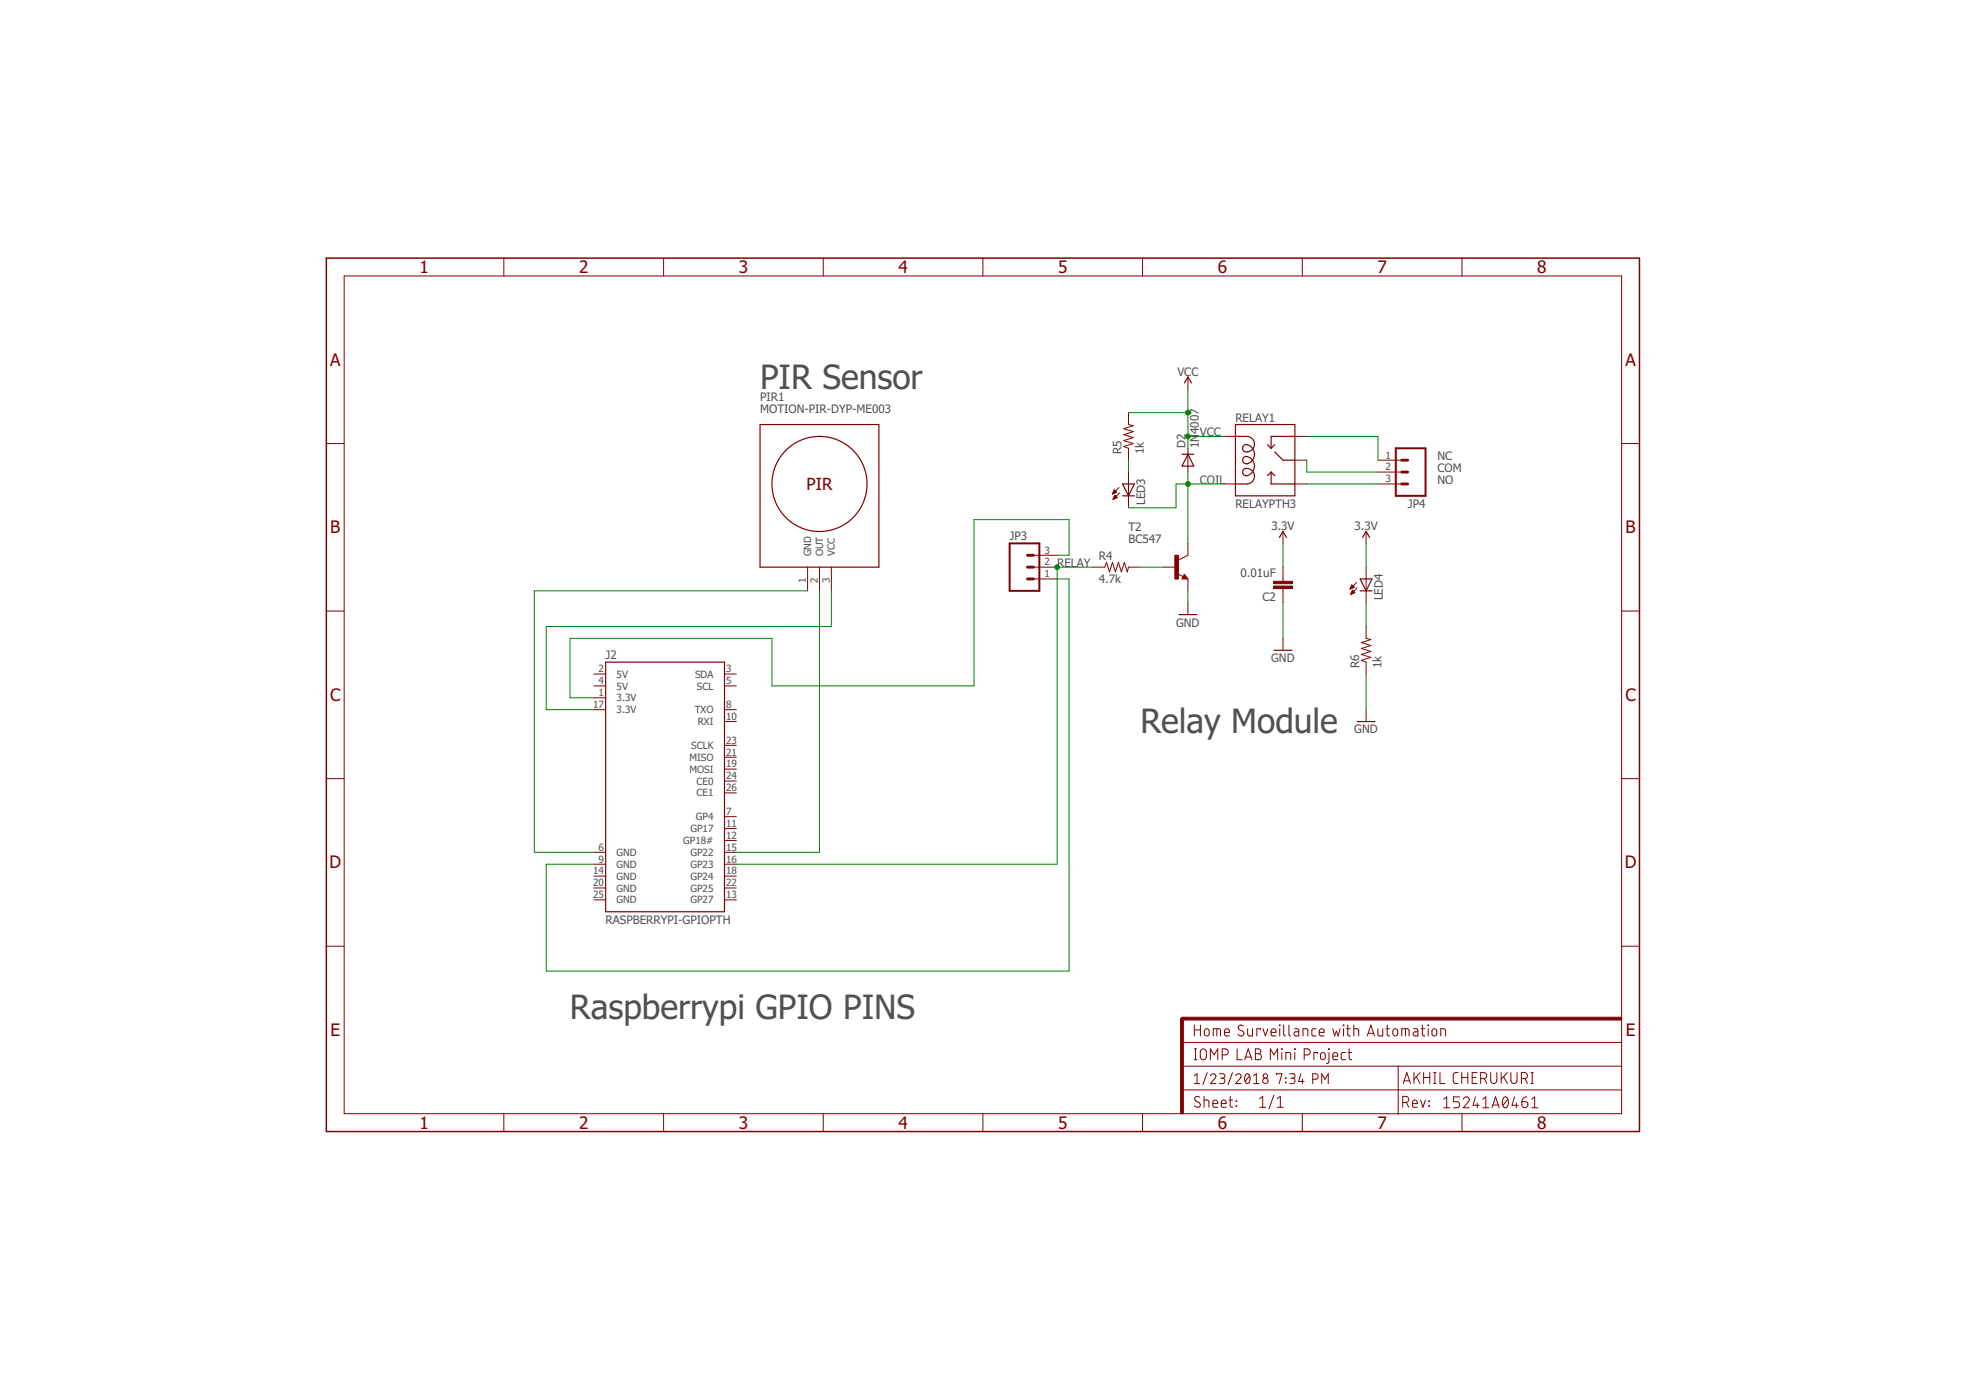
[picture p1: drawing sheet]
<svg xmlns="http://www.w3.org/2000/svg" width="420mm" height="297mm" viewBox="0 0 420 297" stroke-linecap="round" stroke-linejoin="round" font-family="sans-serif">
<g fill="#800000" stroke="#800000" stroke-width=".21">
<path d="M252.3 217.7h.6v20.3h-.6z"/>
<path d="M252.6 217.4h94v.6h-94z"/>
<path d="M251.1 118.7h.7v5h-.7z"/>
<path d="M272.2 125.2h4v.6h-4z"/>
<path d="M272.2 124.2h4v.5h-4z"/>
</g>
<g fill="none" stroke="#800000" stroke-width=".21">
<path d="M73.6 59h273v179h-273zM107.7 55.2v3.8M141.8 55.2v3.8M175.9 55.2v3.8M210.1 55.2v3.8M244.2 55.2v3.8M278.3 55.2v3.8M312.4 55.2v3.8M69.7 94.8h3.9M241.2 88.2v2.5l1 .3-2 .6 2 .6-2 .7 2 .6-2 .6 2 .7-2 .6 1 .4v2.5M253.9 80.6v2.5M253.9 95.8v5.1"/>
<path d="M261.5 93.3h2.5M276.7 98.3h2.6M276.7 93.3h2.6M294.5 98.3h5.1M346.6 94.8h3.8M220.9 118.7h5M237.8 105.5h.2M237.8 105.3h.5M237.9 105.2h.7M237.9 106.7h.1M237.9 105.1h.6M237.9 106.6h.4"/>
<path d="M238 105h.4M238 106.4h.5M238 104.9h.3M238 106.3h.7M238.1 104.7h.1M238.1 106.2h.5M238.1 104.7l.5 .5-.9 .4zM238.1 106.1h.4M238.2 105.9h.2M238.3 105.8l.5 .5-.9 .4zM239.1 104.2l-1.4 1.4M239.3 105.3l-1.4 1.4"/>
<path d="M241.2 100.9v7.6M253.9 116.1v2.6l-2.1 1M261.5 103.4h2.5M274.2 113.6v2.5M276.7 103.4h2.6M292 113.6v2.5M294.5 103.4h5.1M294.5 100.9h5.1M69.7 130.6h3.9M172.6 121.2v5.1M175.1 121.2v5.1M177.7 121.2v5.1"/>
<path d="M220.9 123.7h5M220.9 121.2h5M233.6 121.2h2.5l.4-1 .6 2 .6-2 .7 2 .6-2 .6 2 .7-2 .6 2 .3-1h2.5M248.8 121.2h2.5M251.6 122.6l1.3 .6M253.1 122.7l.8 1h-1.3zM253.9 123.7v2.6M253.9 128.8v2.5M274.2 121.2v3M274.2 125.8v3M274.2 136.4v2.6M288.5 125.8h.1"/>
<path d="M288.6 125.7h.3M288.6 125.6h.6M288.7 125.5h.7M288.7 126.9h.2M288.8 125.4h.5M288.8 126.8h.4M288.8 126.7h.7M288.8 125.2h.4M288.9 125.1h.1M288.9 126.6h.6M288.9 125l.5 .5-.9 .4zM288.9 126.4h.4"/>
<path d="M289 126.3h.2M289 126.2h.1M289 126.1l.5 .5-.9 .4zM289.9 124.5l-1.4 1.4M290 125.6l-1.4 1.4M292 121.2v7.6M292 133.9v2.5l1 .3-2.1 .6 2.1 .6-2.1 .7 2.1 .6-2.1 .6 2.1 .7-2.1 .6 1.1 .4v2.5M346.6 130.6h3.8M126.9 149.1h2.5M126.9 144h2.5M126.9 146.6h2.5M126.9 151.7h2.5"/>
<path d="M154.8 144h2.6M154.8 146.6h2.6M154.8 151.7h2.6M154.8 159.3h2.6M154.8 154.2h2.6M292 151.7v2.5M69.7 166.4h3.9M154.8 174.5h2.6M154.8 177.1h2.6M154.8 164.4h2.6M154.8 161.8h2.6M154.8 169.4h2.6"/>
<path d="M154.8 166.9h2.6M154.8 179.6h2.6M346.6 166.4h3.8M126.9 184.7h2.5M126.9 192.3h2.5M126.9 182.1h2.5M126.9 189.8h2.5M126.9 187.2h2.5M154.8 184.7h2.6M154.8 192.3h2.6M154.8 182.1h2.6M154.8 189.8h2.6"/>
<path d="M154.8 187.2h2.6M69.7 202.2h3.9M255.2 219.1v2.3M256.5 219.1v2.3M257.6 219.9l.4-.1a.92 .92 0 0 1 .2 1.5l-.4 .1a.92 .92 0 0 1-.2-1.5zM260.1 219.8v1.6M265.7 219.2a.58 .58 0 0 0-.8-.1 .58 .58 0 0 0 0 .9l.7 .4a.58 .58 0 0 1 .1 .9 .58 .58 0 0 1-.9-.1l-.2-.1M266.6 219.8v1.2l.2 .3 .2 .1h.7v-1.6M269.9 219.8l.5 1.6 .6-1.6M273.4 219.1l.2 .1zM273.5 219.8v1.6M274.3 219.1v1.9l.2 .3 .2 .1"/>
<path d="M275.5 219.1v2l.3 .3M276.6 219.8l.7 .1 .3 .3v1.2h-.6a.44 .44 0 0 1-.5-.5 .44 .44 0 0 1 .5-.4h.6M281.3 219.8l-.7 .1-.2 .3 .1 1.1 .8 .1M284.8 219.8l.4 1.6 .4-1.1 .4 1.1 .4-1.6M287.1 219.1l.1 .1zM287.1 219.8v1.6M287.8 219.8h.8M288 219.1l.1 2 .5 .3M289.3 219.8l1 .1 .1 1.5M289.3 219.1v2.3M294.5 219.8v1.2l.1 .3 .3 .1h.6v-1.6M296.2 219.8h.8"/>
<path d="M296.5 219.1v2l.5 .3M300.4 219.8v1.6M302.1 219.8l.7 .1 .2 .2v1.3h-.6a.44 .44 0 0 1-.4-.5 .44 .44 0 0 1 .4-.4h.6M303.7 219.8h.8M304 219.1v2l.5 .3M305.2 219.1l.1 .1zM305.2 219.8v1.6M346.6 202.2h3.8M107.7 238v3.8M141.8 238v3.8M175.9 238v3.8M210.1 238v3.8"/>
<path d="M244.2 238v3.8M252.6 232.9h94M252.6 227.8h94M252.6 222.8h94M255.2 229.9l.6-.5v2.2M255.2 231.6h1.2M255.2 226.5h.6M255.2 224.1h.6M255.2 220.1h1.3M255.5 224.1v2.4M256.4 234.5a.58 .58 0 0 0-.9-.1 .58 .58 0 0 0 .1 .9l.7 .3a.59 .59 0 0 1 0 .9 .59 .59 0 0 1-.8 0l-.3-.2M256.6 224.4a.64 .64 0 0 1 .8-.2 .64 .64 0 0 1 .4 .6v1a.65 .65 0 0 1-.6 .7 .65 .65 0 0 1-.7-.7z"/>
<path d="M257.3 235.1l.9 .1 .2 1.4M257.3 234.3v2.3M258 229.2l-.9 2.6M258.7 229.9a.58 .58 0 0 1 .8-.4 .58 .58 0 0 1 .2 .9l-1 1.2h1.2M258.7 226.5v-2.4l.8 1.3 .7-1.3v2.4M259.2 235.8h1a.55 .55 0 0 0-.3-.7 .55 .55 0 0 0-.7 .5l.1 .9 .9 .1M259.3 221.4v-1.6l1.4 .1 .1 1.5M260.6 229.4h.7a.48 .48 0 0 1 .5 .5 .48 .48 0 0 1-.5 .5h-.5M261 235.8h1a.54 .54 0 0 0-.3-.7 .54 .54 0 0 0-.7 .5l.1 .9 .9 .1M261.2 225.4h.7a.65 .65 0 0 0 .6-.6 .65 .65 0 0 0-.6-.7h-.7v2.4M261.2 230.4a.58 .58 0 0 1 .6 .6 .58 .58 0 0 1-.6 .6h-.6M261.7 220.6h1a.55 .55 0 0 0-.3-.7 .55 .55 0 0 0-.7 .4l.1 1 .9 .1"/>
<path d="M262.7 235.1h.7M262.9 234.3v1.9l.1 .3 .4 .1M263.4 229.2l-1 2.6M264.1 229.9a.58 .58 0 0 1 .8-.4 .58 .58 0 0 1 .2 .9l-1 1.2h1.1M264.2 235.3l.1 .1zM264.2 236.3l.1 .1zM264.4 224.1v2.4h1M266 226.5l.8-2.4 .7 2.4M266.2 225.9h1.2M266.3 229.6l.1-.1a.87 .87 0 0 1 .7 1.3 .6 .6 0 0 1-.5 .8 .6 .6 0 0 1-.6-.8v-.5zM267 229.9l-.9 1.2M267.9 231.6h1.2"/>
<path d="M267.9 229.9l.6-.5v2.2M268.3 224.1h.6a.52 .52 0 0 1 .6 .6 .52 .52 0 0 1-.6 .5 .65 .65 0 0 1 .7 .6 .65 .65 0 0 1-.7 .7h-.6zM268.3 225.2h.6M269.2 234.8l.7-.5v2.3M269.2 236.6h1.3M269.4 220.1v-.3h-.8v1.6M271.5 226.5v-2.4l.8 1.3 .7-1.3v2.4M271.7 220.6h1a.55 .55 0 0 0-.4-.7 .55 .55 0 0 0-.6 .4l.1 1 .9 .1M272.2 234l-1 2.9M272.8 229.7v-.3h1.2l-.6 2.2M273 236.6h1.3M273 234.8l.6-.5v2.3"/>
<path d="M273.9 224.1l.1 .2zM273.9 224.9v1.6M274.7 230.3l.1 .1zM274.7 231.3l.1 .1zM274.8 226.5v-1.6l.9 .1 .1 1.5M275.6 229.4h.7a.48 .48 0 0 1 .5 .5 .48 .48 0 0 1-.5 .5h-.5M276.2 230.4a.58 .58 0 0 1 .6 .6 .58 .58 0 0 1-.6 .6h-.6M276.6 224.1l.2 .2zM276.7 224.9v1.6M278 229.4l-.5 1.7h1.2M278.3 238v3.8M278.3 230.6v1"/>
<path d="M278.5 221.4v-1.6l.9 .1 .1 1.5M278.7 225.4h.7a.65 .65 0 0 0 .6-.6 .65 .65 0 0 0-.6-.7h-.7v2.4M280.5 230.6h.6a.59 .59 0 0 0 .6-.6 .59 .59 0 0 0-.6-.6h-.6v2.2M281.6 225.2v-.3h-.8v1.6M281.9 220.6h1.1a.55 .55 0 0 0-.4-.7 .55 .55 0 0 0-.7 .4l.2 1 .9 .1M282.3 225.1l.3-.2 .5 .2 .1 .9a.52 .52 0 0 1-.5 .5 .52 .52 0 0 1-.5-.5zM282.5 231.6v-2.2l.7 1.2 .7-1.2v2.2M284 224.1l.1 .2zM284 224.9v2l-.1 .2-.4 .1M284.8 225.7h1.1a.55 .55 0 0 0-.4-.8 .55 .55 0 0 0-.7 .5l.1 1 1 .1M287.5 224.9h-.6l-.3 .4 .1 1.1 .8 .1M288.1 224.9h.8"/>
<path d="M288.3 224.1v2l.2 .3 .4 .1M292.2 221.4l.8-2.3 .8 2.3M292.4 220.8h1.2M297.8 220l.5-.2a.92 .92 0 0 1 .1 1.5l-.3 .1-.3-.2-.1-.3zM298.8 227.8v10.3M299.6 221.4v-1.6l1.4 .1 .1 1.5M299.8 235.6h.6a.65 .65 0 0 0 .7-.7 .65 .65 0 0 0-.7-.6h-.6v2.3M299.9 231.5l.8-2.3 .7 2.3M300.1 231h1.1M300.6 235.6l.5 1M301.9 235.8h1a.54 .54 0 0 0-.4-.7 .54 .54 0 0 0-.6 .5l.1 .9 .9 .1M302.2 229.2v2.3"/>
<path d="M302.7 230.1l.8 1.4M303.5 229.2l-1.3 1.4M303.6 235.1l.5 1.5 .5-1.5M304.2 229.2v2.3M304.2 230.3h1.4M305.4 236.3l.1 .1zM305.4 235.3l.1 .1zM305.6 229.2v2.3M306.2 220l.4-.2a.92 .92 0 0 1 .2 1.5l-.3 .1-.5-.4zM306.4 231.5h.5M306.4 229.2h.5M306.6 229.2v2.3"/>
<path d="M307.7 229.2v2.3h1.1M307.9 221.4v-1.6l.9 .1 .1 1.5M308.5 234.9l.7-.5v2.3M308.5 236.7h1.3M311.6 229.2h-.5a.51 .51 0 0 0-.5 .5l.1 1.6 .2 .2h.7M311.9 234.4h-1.3v1h.8a.66 .66 0 0 1 .5 .7 .66 .66 0 0 1-.5 .6h-.8M312.4 230.3h1.3M312.4 229.2v2.3M312.4 238v3.8M312.7 234.9a.64 .64 0 0 1 .9-.5 .64 .64 0 0 1 .2 1l-1.1 1.3h1.3M313.7 229.2v2.3M314.6 230.3h.8"/>
<path d="M315.3 234.4l-.5 1.8h1.3M315.7 229.2h-1.1v2.3h1.1M315.7 235.7v1M316.4 230.5h.7a.65 .65 0 0 0 .6-.6 .65 .65 0 0 0-.6-.7h-.7v2.3M316.9 236.7h1.3M316.9 234.9l.6-.5v2.3M317.2 230.5l.5 1M318.6 229.2v1.7a.66 .66 0 0 0 .6 .6 .66 .66 0 0 0 .7-.6v-1.7M318.9 236.7l.7-2.3 .8 2.3M319 236.1h1.2M320.8 229.2v2.3M321.3 234.6a.62 .62 0 0 1 .8-.1 .62 .62 0 0 1 .2 .8 .99 .99 0 0 1-.7 1.4 1.62 1.62 0 0 1-.3-2.1z"/>
<path d="M321.4 230.1l.7 1.4M322.1 229.2l-1.3 1.4M322.2 234.9l-1 1.3M322.9 229.2v1.7a.66 .66 0 0 0 .7 .6 .66 .66 0 0 0 .6-.6v-1.7M323.7 234.4l-.5 1.8h1.2M324.1 235.7v1M325.1 230.5h.7a.65 .65 0 0 0 .6-.6 .65 .65 0 0 0-.6-.7h-.7v2.3M325.2 235.4h.8a.64 .64 0 0 1 .5 .7 .64 .64 0 0 1-.6 .6 .64 .64 0 0 1-.7-.6zM325.9 230.5l.5 1M326.3 234.4l-.8 .3-.3 .7M327.2 231.5h.5M327.2 229.2h.5"/>
<path d="M327.3 236.7h1.3M327.3 234.9l.7-.5v2.3M327.4 229.2v2.3"/>
<circle cx="270.4" cy="231" r=".58"/>
<circle cx="270.4" cy="229.9" r=".47"/>
</g>
<path d="M299.6 98.3h1.2M219.6 118.7h1.3M299.6 103.4h1.2M299.6 100.9h1.2M219.6 121.2h1.3M219.6 123.7h1.3M253.9 217.7h-1.3v1.2" fill="none" stroke="#800000" stroke-width=".61"/>
<path d="M69.7 55.2h280.7v186.6h-280.7z" fill="none" stroke="#800000" stroke-width=".32"/>
<g fill="none" stroke="#800000" stroke-width=".25">
<path d="M162.4 90.7h25.4v30.5h-25.4zM252.6 97.1h2.5M253.1 81.8l.8-1.2 .7 1.2M253.9 97.1l1.2 2.5h-2.5zM264 93.3h2.6a1.64 1.64 0 0 1 1.5 2 1.64 1.64 0 0 1-2.2 1.1 .83 .83 0 0 1-.1-1.1 .83 .83 0 0 1 1.1-.1 2.05 2.05 0 0 1 1.2 2.3 2.05 2.05 0 0 1-2 1.6 .82 .82 0 0 1-.4-1.2 .82 .82 0 0 1 1.2-.2 2.05 2.05 0 0 1 1.2 2.3 2.05 2.05 0 0 1-2 1.6 .84 .84 0 0 1-.4-1.2 .84 .84 0 0 1 1.2-.2 1.66 1.66 0 0 1 1.2 1.7 1.66 1.66 0 0 1-1.5 1.5h-2.6M264 90.7h12.7v15.3h-12.7zM270.9 95l.8 .8M272.4 96.6l1.8 1.7h2.5M272.4 95l-.7 .8M276.7 93.3h-5v2.5M239.9 106h2.5M239.9 103.4h2.5l-1.2 2.6z"/>
<path d="M271.7 100.9v2.5h5M271.7 100.9l.7 .7M271.7 100.9l-.8 .7M273.4 114.9l.8-1.3 .8 1.3M291.2 114.9l.8-1.3 .7 1.3M252 131.3h3.8M253.1 123.2l.1 .3h-.3l.2-.5 .5 .6h-.7M272.3 139h3.8M290.7 123.7h2.5l-1.2 2.6zM290.7 126.3h2.5M129.4 141.5h25.4v53.3h-25.4zM290 154.2h3.9"/>
<circle cx="175.1" cy="103.4" r="10.2"/>
</g>
<path d="M298.3 95.8h6.4v10.2h-6.4zM215.8 116.1h6.3v10.2h-6.3z" fill="none" stroke="#800000" stroke-width=".42"/>
<g fill="none" stroke="#008000" stroke-width=".21">
<path d="M241.2 98.3v2.6M241.2 88.2h12.7M253.9 83.1v12.7M253.9 93.3h7.6M279.3 93.3h15.2v5M279.3 98.3v2.6h15.2M225.9 118.7h2.6v-7.7h-20.3v35.6h-43.2v-10.2h-43.2v12.7h5.1M253.9 100.9v15.2M261.5 103.4h-10.2v5.1h-10.1M274.2 116.1v5.1M279.3 103.4h15.2M292 116.1v5.1"/>
<path d="M172.6 126.3h-58.4v55.8h12.7M175.1 126.3v55.8h-17.7M177.7 126.3v7.6h-61v17.8h10.2M225.9 123.7h2.6v83.8h-111.8v-22.8h10.2M233.6 121.2h-7.7v63.5h-68.5M243.7 121.2h5.1M253.9 126.3v2.5M274.2 128.8v7.6M292 128.8v5.1M292 144v7.7"/>
</g>
<g fill="#008000" stroke="#008000" stroke-width=".21">
<circle cx="225.9" cy="121.2" r=".51"/>
<circle cx="253.9" cy="103.4" r=".51"/>
<circle cx="253.9" cy="93.3" r=".51"/>
<circle cx="253.9" cy="88.2" r=".51"/>
</g>
<g font-size="7.2" fill="#505050">
<text x="162.4" y="83.1">PIR Sensor</text>
<text x="243.7" y="156.7">Relay Module</text>
<text x="121.8" y="217.7">Raspberrypi GPIO PINS</text>
</g>
<g font-size="3.7" fill="#800000">
<text x="89.6" y="58.4">1</text>
<text x="123.8" y="58.4">2</text>
<text x="157.9" y="58.4">3</text>
<text x="192" y="58.4">4</text>
<text x="226.1" y="58.4">5</text>
<text x="260.3" y="58.4">6</text>
<text x="294.4" y="58.4">7</text>
<text x="328.5" y="58.4">8</text>
<text x="70.6" y="78.2">A</text>
<text x="347.4" y="78.2">A</text>
<text x="70.6" y="114">B</text>
<text x="347.4" y="114">B</text>
<text x="70.6" y="149.8">C</text>
<text x="347.4" y="149.8">C</text>
<text x="70.4" y="185.6">D</text>
<text x="347.2" y="185.6">D</text>
<text x="70.6" y="221.4">E</text>
<text x="347.4" y="221.4">E</text>
<text x="89.6" y="241.2">1</text>
<text x="123.8" y="241.2">2</text>
<text x="157.9" y="241.2">3</text>
<text x="192" y="241.2">4</text>
<text x="226.1" y="241.2">5</text>
<text x="260.3" y="241.2">6</text>
<text x="294.4" y="241.2">7</text>
<text x="328.5" y="241.2">8</text>
</g>
<text font-size="3.6" fill="#800000" x="172.4" y="104.7">PIR</text>
<g font-size="2.5" fill="#505050">
<text x="251.6" y="80.3">VCC</text>
<text x="162.4" y="88.2">MOTION-PIR-DYP-ME003</text>
<text x="162.4" y="85.6">PIR1</text>
<text x="253.4" y="95.8" transform="rotate(-90 253.4 95.8)">D2</text>
<text x="256.2" y="95.8" transform="rotate(-90 256.2 95.8)">1N</text>
<text x="256.2" y="92.8" transform="rotate(-90 256.2 92.8)">4007</text>
<text x="256.4" y="93.3">VCC</text>
<text x="264" y="90.2">RELAY1</text>
<text x="239.7" y="97.1" transform="rotate(-90 239.7 97.1)">R5</text>
<text x="244.5" y="97.1" transform="rotate(-90 244.5 97.1)">1k</text>
<text x="307.2" y="98.3">NC</text>
<text x="307.2" y="100.9">COM</text>
<text x="244.7" y="108" transform="rotate(-90 244.7 108)">LED3</text>
<text x="256.4" y="103.4">COIL</text>
<text x="307.2" y="103.4">NO</text>
<text x="241.2" y="113.6">T2</text>
<text x="264" y="108.5">RELAYPTH3</text>
<text x="271.7" y="113.3">3.3V</text>
<text x="289.5" y="113.3">3.3V</text>
<text x="300.9" y="108.5">JP4</text>
<text x="215.8" y="115.3">JP3</text>
<text x="234.8" y="119.7">R4</text>
<text x="241.2" y="116.1">BC547</text>
<text x="225.9" y="121.2">RELAY</text>
<text x="234.8" y="124.5">4.7k</text>
<text x="265.1" y="123.3">0.01uF</text>
<text x="269.8" y="128.4">C2</text>
<text x="295.5" y="128.3" transform="rotate(-90 295.5 128.3)">LED4</text>
<text x="251.3" y="133.9">GND</text>
<text x="129.4" y="140.7">J2</text>
<text x="271.6" y="141.5">GND</text>
<text x="290.5" y="142.8" transform="rotate(-90 290.5 142.8)">R6</text>
<text x="295.3" y="142.8" transform="rotate(-90 295.3 142.8)">1k</text>
<text x="289.4" y="156.7">GND</text>
<text x="129.4" y="197.4">RASPBERRYPI-GPIOPTH</text>
</g>
<g font-size="2.1" fill="#505050">
<text x="296.1" y="98">1</text>
<text x="296.1" y="100.5">2</text>
<text x="296.1" y="103.1">3</text>
<text x="173.4" y="118.9" transform="rotate(-90 173.4 118.9)">GND</text>
<text x="175.9" y="118.9" transform="rotate(-90 175.9 118.9)">OUT</text>
<text x="178.4" y="118.9" transform="rotate(-90 178.4 118.9)">VCC</text>
<text x="223.2" y="118.3">3</text>
<text x="172.2" y="124.7" transform="rotate(-90 172.2 124.7)">1</text>
<text x="174.8" y="124.7" transform="rotate(-90 174.8 124.7)">2</text>
<text x="177.3" y="124.7" transform="rotate(-90 177.3 124.7)">3</text>
<text x="223.2" y="123.4">1</text>
<text x="223.2" y="120.8">2</text>
<text x="127.9" y="143.7">2</text>
<text x="155.2" y="143.7">3</text>
<text x="127.9" y="148.8">1</text>
<text x="127.9" y="146.2">4</text>
<text x="131.8" y="149.9">3.3V</text>
<text x="131.8" y="147.3">5V</text>
<text x="131.8" y="144.8">5V</text>
<text x="148.6" y="144.8">SDA</text>
<text x="149" y="147.3">SCL</text>
<text x="155.2" y="146.2">5</text>
<text x="126.7" y="151.3">17</text>
<text x="131.8" y="152.4">3.3V</text>
<text x="148.5" y="152.4">TXO</text>
<text x="149.1" y="155">RXI</text>
<text x="155.2" y="153.8">10</text>
<text x="155.2" y="151.3">8</text>
<text x="147.7" y="160">SCLK</text>
<text x="155.2" y="161.5">21</text>
<text x="155.2" y="158.9">23</text>
<text x="147.3" y="165.1">MOSI</text>
<text x="147.3" y="162.6">MISO</text>
<text x="148.8" y="167.7">CE0</text>
<text x="155.2" y="164">19</text>
<text x="155.2" y="166.5">24</text>
<text x="148.8" y="170.2">CE1</text>
<text x="155.2" y="169.1">26</text>
<text x="147.6" y="177.8">GP17</text>
<text x="148.7" y="175.3">GP4</text>
<text x="155.2" y="174.2">7</text>
<text x="155.2" y="176.7">11</text>
<text x="155.2" y="179.2">12</text>
<text x="127.9" y="184.3">9</text>
<text x="127.9" y="181.8">6</text>
<text x="131.8" y="185.4">GND</text>
<text x="131.8" y="182.9">GND</text>
<text x="146" y="180.4">GP18#</text>
<text x="147.6" y="182.9">GP22</text>
<text x="147.6" y="185.4">GP23</text>
<text x="155.2" y="181.8">15</text>
<text x="155.2" y="184.3">16</text>
<text x="126.7" y="191.9">25</text>
<text x="126.7" y="189.4">20</text>
<text x="126.7" y="186.9">14</text>
<text x="131.8" y="190.5">GND</text>
<text x="131.8" y="188">GND</text>
<text x="147.6" y="190.5">GP25</text>
<text x="147.6" y="188">GP24</text>
<text x="155.2" y="191.9">13</text>
<text x="155.2" y="189.4">22</text>
<text x="155.2" y="186.9">18</text>
<text x="131.8" y="193.1">GND</text>
<text x="147.6" y="193.1">GP27</text>
</g>
</svg>
